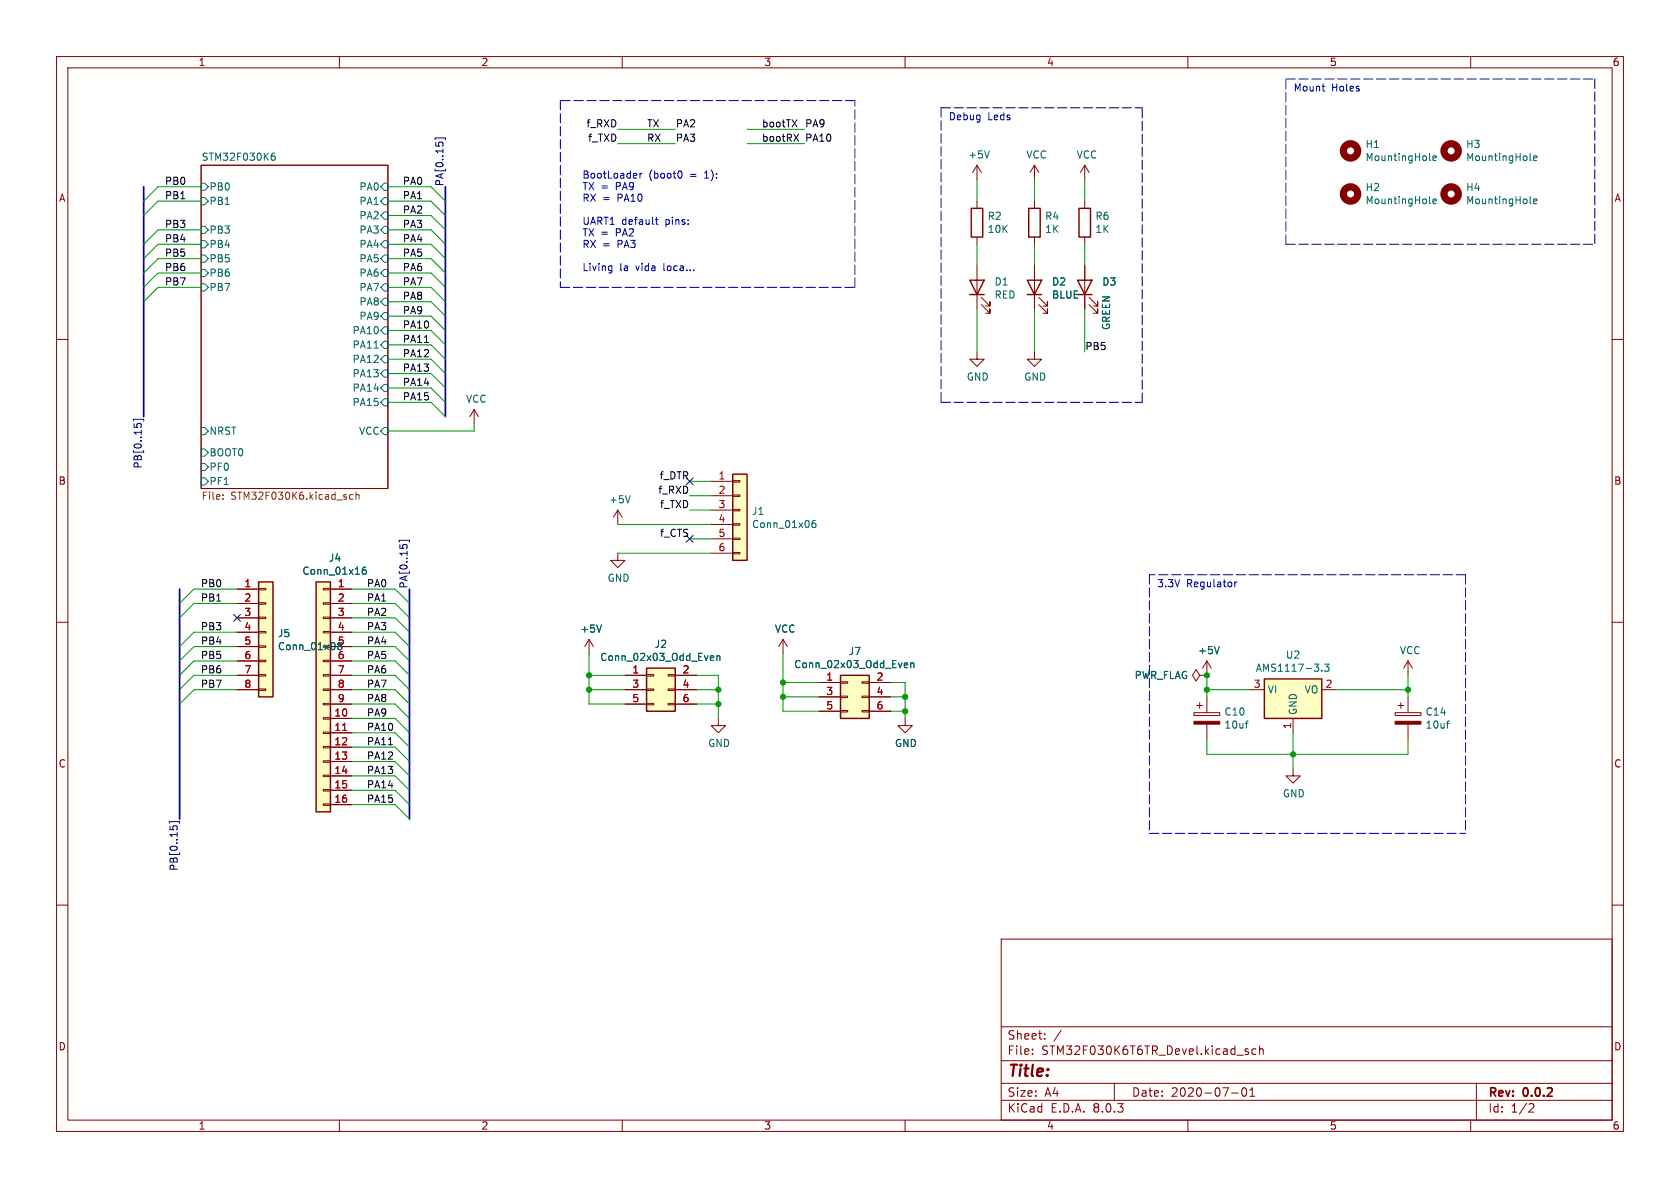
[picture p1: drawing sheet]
<svg xmlns="http://www.w3.org/2000/svg" width="297mm" height="210mm" viewBox="0 0 297 210" stroke-linecap="round" stroke-linejoin="round" font-family="sans-serif">
<g fill="none" stroke="#840000" stroke-width=".18">
<path d="M10 10h277v190h-277zM12 12h273v186h-273zM60 10v2M110 10v2M160 10v2M210 10v2M260 10v2M35.6 29.2h33v57.2h-33zM10 60h2M285 60h2M83.8 72.4l-.7 1.3M83.8 72.4v2.5"/>
<path d="M83.8 72.4l.8 1.3M10 110h2M138.4 113l-.7 1.3M138.4 113v2.6M138.4 113l.8 1.3M212.1 119.4l-.6-1-.7 1 .7 1 .6-1h1.3M213.4 119.4h.1M213.4 116.8l-.8 1.3M213.4 116.8v2.6M213.4 116.8l.7 1.3M285 110h2M10 160h2"/>
<path d="M285 160h2M177 166h108v32h-108zM60 198v2M110 198v2M160 198v2M177 194.5h108M177 191.5h108M177 187.5h108M177 181.5h108M182.5 186.3v.1M182.5 185.5v.1M184.7 183.6v.1"/>
<path d="M184.7 182.8v.1M187.6 182.1l-1.3 2M197 191.5v3M210 198v2M217.7 193.2h1.2M219.7 192.4l.2-.1a.81 .81 0 0 1 .6 .6 .81 .81 0 0 1-.3 .8l-.2 .1a.81 .81 0 0 1-.3-1.4zM220.3 185.9l.4 .1v.2l-.2 .2h-.3M220.3 185.4l.4 .1M221 193.8h.8M221 192.7l.4-.4v1.5M222 185.5l-.4-.1-.3 .3v.4l.2 .2h.5M222.7 185.5l.2-.1 .3 .1 .1 .9"/>
<path d="M222.7 184.9v1.5M260 198v2M261 191.5v6.5M270.5 195.1l.5 .1 .2 .3-1 1.1h1"/>
</g>
<g fill="none" stroke="#006464" stroke-width=".18">
<path d="M35.6 32.4h.6l.6 .6-.6 .7h-.6zM35.6 34.9h.6l.6 .7-.6 .6h-.6zM48 27.7l.4-.2 .3 .3-.2 .5h-.3l-.2-.1M48.5 27.1h-.3l-.2 .3M67.3 33l.6-.6h.7v1.3h-.7zM67.3 35.6l.6-.7h.7v1.3h-.7zM67.3 38.1l.6-.6h.7v1.2h-.7zM252.7 35.8l.2 .2M253.3 35.6l.6-.1v-.3h-.4l-.2 .1 .1 .7h.5M270.5 28.2l.2 .2M270.5 35.8l.2 .2M271.1 28l.6-.2-.1-.2-.3-.1-.2 .2 .1 .6h.4"/>
<path d="M271.1 35.6l.6-.1-.1-.3h-.3l-.2 .1 .1 .7h.4M35.6 40h.6l.6 .6-.6 .7h-.6zM35.6 42.5h.6l.6 .7-.6 .6h-.6zM35.6 45.1h.6l.6 .6-.6 .7h-.6zM35.6 47.6h.6l.6 .7-.6 .6h-.6zM35.6 50.2h.6l.6 .6-.6 .6h-.6zM67.3 40.6l.6-.6h.7v1.3h-.7zM67.3 45.7l.6-.6h.7v1.3h-.7zM67.3 48.3l.6-.7h.7v1.3h-.7zM67.3 50.8l.6-.6h.7v1.2h-.7zM67.3 53.3l.6-.6h.7v1.3h-.7zM67.3 55.9l.6-.7h.7v1.3h-.7z"/>
<path d="M67.3 58.4l.6-.6h.7v1.3h-.7zM67.9 42.5h.7v1.3h-.7l-.6-.6zM35.6 79.4h.6l.6 .6-.6 .6h-.6zM35.6 75.6h.6l.6 .6-.6 .6h-.6zM66.1 61.5h.8M67.3 66l.6-.6h.7v1.3h-.7zM67.3 71.1l.6-.6h.7v1.3h-.7zM67.3 76.2l.6-.6h.7v1.2h-.7zM67.9 60.3h.7v1.3h-.7l-.6-.6zM67.9 62.9h.7v1.2h-.7l-.6-.6zM67.9 67.9h.7v1.3h-.7l-.6-.6zM35.6 81.9h.6l.6 .7-.6 .6h-.6z"/>
<path d="M35.6 84.5h.6l.6 .6-.6 .6h-.6zM215.6 114.3l-.5 1.3"/>
</g>
<path d="M39.4 88.1v.2M39.4 87.5v.1M62.4 87.5l-.4-.1-.2 .3 .1 .5h.5M62.9 87.5l.2-.1 .3 .1 .1 .8M62.9 87v1.3" fill="none" stroke="#725600" stroke-width=".18"/>
<g fill="none" stroke="#840000" stroke-width="1.3">
<circle cx="238.8" cy="34.3" r="1.27"/>
<circle cx="256.5" cy="26.7" r="1.27"/>
<circle cx="256.5" cy="34.3" r="1.27"/>
</g>
<path d="M223.5 120h10.2v7h-10.2z" fill="#ffffc2"/>
<path d="M181.9 36.8h2v5.1h-2zM223.5 120h10.2v7h-10.2z" fill="none" stroke="#840000" stroke-width=".25"/>
<g fill="none" stroke="#840000" stroke-width=".18">
<path d="M182.9 35.6v1.2M182.9 41.9v1.3M248.9 116.8l-.7 1.3M248.9 116.8v2.6M248.9 116.8l.8 1.3M211.1 126h4.5v.5h-4.5zM211.6 124.7h1M212.1 124.2v1M213.4 123.2v2.8M213.4 128v2.8M221 121.9h2.5M228.6 135.9v1.3h1.3l-1.3 1.2-1.3-1.2h1.3"/>
<path d="M228.6 127v2.5M233.7 121.9h2.5M246.6 126h4.6v.5h-4.6zM247.1 124.7h1.1M247.6 124.2v1M248.9 123.2v2.8M248.9 128v2.8"/>
</g>
<path d="M252.7 28.2l.2 .2M253.3 28l.6-.2v-.2l-.4-.1-.2 .2 .1 .6h.5M233.7 118.5v.2M234.2 117.4h.7l-.4 .5 .4 .1v.5l-.2 .2-.5-.2M220.2 127.9h.4M220.6 127.5h-.2M255.7 127.9h.5M256.2 127.5h-.2" fill="none" stroke="#006464" stroke-width=".18"/>
<g fill="#840000" stroke="#840000" stroke-width=".18">
<path d="M211.1 127.5h4.5v.5h-4.5z"/>
<path d="M246.6 127.5h4.6v.5h-4.6z"/>
</g>
<circle cx="238.8" cy="26.7" r="1.27" fill="none" stroke="#840000" stroke-width="1.3"/>
<path d="M129.5 83.8h2.6v15.3h-2.6z" fill="#ffffc2"/>
<g fill="none" stroke="#840000" stroke-width=".18">
<path d="M172.7 29.2l-.7 1.3M172.7 29.2v2.6M172.7 35.6v1.2M172.7 29.2l.8 1.3M182.9 29.2l-.8 1.3M182.9 29.2v2.6M182.9 29.2l.7 1.3M191.8 29.2v2.6M191.8 35.6v1.2M191.8 29.2l-.8 1.3M191.8 29.2l.7 1.3M172.7 41.9v1.3"/>
<path d="M172.7 47v7.6M173.5 53.8l1.5 1.6v-.8v.8h-.8M173.5 52.6l1.5 1.5v-.8v.8h-.8M182.9 47v7.6M183.6 53.8l1.6 1.6v-.8v.8h-.8M183.6 52.6l1.6 1.5v-.8v.8h-.8M191.8 41.9v1.3M191.8 47v7.6M192.5 53.8l1.6 1.6v-.8v.8h-.8M192.5 52.6l1.6 1.5v-.8v.8h-.8M172.7 62.2v1.3h1.3l-1.3 1.3-1.3-1.3h1.3M182.9 62.2v1.3h1.2l-1.2 1.3-1.3-1.3h1.3"/>
<path d="M125.7 85.1h3.8M125.7 87.6h3.8M125.7 90.2h3.8M125.7 92.7h3.8M125.7 95.3h3.8M125.7 97.8h3.8M129.5 97.7h1.3v.2h-1.3zM129.5 95.1h1.3v.3h-1.3zM129.5 92.6h1.3v.2h-1.3zM129.5 90h1.3v.3h-1.3zM129.5 87.5h1.3v.3h-1.3zM129.5 85h1.3v.2h-1.3z"/>
<path d="M104.1 113l-.7 1.3M104.1 113v2.6M104.1 113l.8 1.3"/>
</g>
<path d="M171.7 36.8h2v5.1h-2zM190.8 36.8h2v5.1h-2zM171.4 49.5h2.6l-1.3 2.6zM171.4 52.1h2.6M181.6 49.5h2.5l-1.2 2.6zM181.6 52.1h2.5M190.5 49.5h2.5l-1.2 2.6zM190.5 52.1h2.5M129.5 83.8h2.6v15.3h-2.6z" fill="none" stroke="#840000" stroke-width=".25"/>
<path d="M174.9 26.7l-.4 1.2M144.1 92l-.3 .1a.86 .86 0 0 0 0 1.2l.4-.2 .1-.4-.3-.2h-.3l-.2 .2M106.3 110.5l-.4 1.3" fill="none" stroke="#006464" stroke-width=".18"/>
<path d="M55.9 102.9h2.5v40.6h-2.5z" fill="#ffffc2"/>
<g fill="none" stroke="#840000" stroke-width=".18">
<path d="M57.1 119.3h1.3v.2h-1.3zM57.1 116.7h1.3v.3h-1.3zM57.1 111.6h1.3v.3h-1.3zM57.1 109.1h1.3v.2h-1.3zM57.1 106.6h1.3v.2h-1.3zM57.1 104h1.3v.3h-1.3zM58.4 104.1h3.8M58.4 106.7h3.8M58.4 109.2h3.8M58.4 111.8h3.8M58.4 114.3h3.8M58.4 116.8h3.8"/>
<path d="M58.4 119.4h3.8M57.1 139.6h1.3v.2h-1.3zM57.1 137h1.3v.3h-1.3zM57.1 134.5h1.3v.2h-1.3zM57.1 132h1.3v.2h-1.3zM57.1 129.4h1.3v.3h-1.3zM57.1 126.9h1.3v.2h-1.3zM57.1 124.3h1.3v.3h-1.3zM57.1 121.8h1.3v.2h-1.3zM58.4 127h3.8M58.4 129.5h3.8M58.4 132.1h3.8"/>
<path d="M58.4 134.6h3.8M58.4 137.2h3.8M58.4 139.7h3.8M58.4 121.9h3.8M58.4 124.5h3.8M57.1 142.1h1.3v.3h-1.3zM58.4 142.2h3.8"/>
</g>
<path d="M55.9 102.9h2.5v40.6h-2.5z" fill="none" stroke="#840000" stroke-width=".25"/>
<path d="M60.6 129.1h.7" fill="none" stroke="#a90000" stroke-width=".18"/>
<path d="M64.6 100.2l-.3 .1a.86 .86 0 0 0 0 1.2l.4-.1 .1-.4-.3-.3-.3 .1-.2 .2" fill="none" stroke="#006464" stroke-width=".18"/>
<path d="M148.6 119.4h5.1v7.6h-5.1z" fill="#ffffc2"/>
<g fill="none" stroke="#840000" stroke-width=".18">
<path d="M109.2 97.8v1.3h1.3l-1.3 1.2-1.3-1.2h1.3M144.8 120.7h3.8M144.8 123.2h3.8M144.8 125.7h3.8M148.6 125.6h1.3v.3h-1.3zM148.6 123.1h1.3v.2h-1.3zM148.6 120.5h1.3v.3h-1.3zM152.4 125.6h1.3v.3h-1.3zM152.4 123.1h1.3v.2h-1.3zM152.4 120.5h1.3v.3h-1.3zM153.7 120.7h3.8M153.7 123.2h3.8"/>
<path d="M153.7 125.7h3.8M160 127v1.3h1.3l-1.3 1.2-1.3-1.2h1.3"/>
</g>
<path d="M148.6 119.4h5.1v7.6h-5.1z" fill="none" stroke="#840000" stroke-width=".25"/>
<path d="M160 117.2h.4l.1 .3-.6 .1M160.4 118h-.4M161 117.3l.2-.1h.3l.1 .8M161 117.2v.8" fill="none" stroke="#006464" stroke-width=".18"/>
<path d="M114.3 118.1h5.1v7.6h-5.1z" fill="#ffffc2"/>
<g fill="none" stroke="#840000" stroke-width=".18">
<path d="M109.2 90.2l-.7 1.2M109.2 90.2v2.5M109.2 90.2l.8 1.2M110.5 119.4h3.8M114.3 119.3h1.3v.2h-1.3zM118.1 119.3h1.3v.2h-1.3zM119.4 119.4h3.8M110.5 121.9h3.8M110.5 124.5h3.8M114.3 124.3h1.3v.3h-1.3zM114.3 121.8h1.3v.2h-1.3zM118.1 124.3h1.3v.3h-1.3z"/>
<path d="M118.1 121.8h1.3v.2h-1.3zM119.4 121.9h3.8M119.4 124.5h3.8M127 127v1.3h1.3l-1.3 1.2-1.3-1.2h1.3"/>
</g>
<path d="M114.3 118.1h5.1v7.6h-5.1z" fill="none" stroke="#840000" stroke-width=".25"/>
<path d="M111.4 87.6l-.4 1.3M125.8 115.9l.3 .1 .1 .2-.6 .1M126.1 116.7l-.3 .1M126.7 116l.2-.1 .3 .1 .1 .8M126.7 115.9v.9" fill="none" stroke="#006464" stroke-width=".18"/>
<path d="M45.7 102.9h2.6v20.3h-2.6z" fill="#ffffc2"/>
<g fill="none" stroke="#840000" stroke-width=".18">
<path d="M182.9 47v2.5M182.9 52.1v2.5M191.8 47v2.5M191.8 52.1v2.5M41.9 104.1h3.8M41.9 106.7h3.8M41.9 109.2h3.8M41.9 111.8h3.8M41.9 114.3h3.8M41.9 116.8h3.8M41.9 119.4h3.8M45.7 119.3h1.3v.2h-1.3z"/>
<path d="M45.7 116.7h1.3v.3h-1.3zM45.7 114.2h1.3v.2h-1.3zM45.7 111.6h1.3v.3h-1.3zM45.7 109.1h1.3v.2h-1.3zM45.7 106.6h1.3v.2h-1.3zM45.7 104h1.3v.3h-1.3zM58.4 104.1h3.8M58.4 106.7h3.8M58.4 109.2h3.8M58.4 111.8h3.8M58.4 114.3h3.8M58.4 116.8h3.8"/>
<path d="M58.4 119.4h3.8M110.5 119.4h3.8M119.4 119.4h3.8M213.4 119.4h.1M41.9 121.9h3.8M45.7 121.8h1.3v.2h-1.3zM58.4 121.9h3.8M58.4 127h3.8M58.4 129.5h3.8M58.4 132.1h3.8M58.4 134.6h3.8M58.4 137.2h3.8"/>
<path d="M58.4 139.7h3.8M58.4 124.5h3.8M110.5 121.9h3.8M110.5 124.5h3.8M119.4 121.9h3.8M119.4 124.5h3.8M144.8 120.7h3.8M144.8 123.2h3.8M144.8 125.7h3.8M153.7 120.7h3.8M153.7 123.2h3.8M153.7 125.7h3.8"/>
<path d="M58.4 142.2h3.8"/>
</g>
<path d="M45.7 102.9h2.6v20.3h-2.6z" fill="none" stroke="#840000" stroke-width=".25"/>
<g fill="none" stroke="#006464" stroke-width=".18">
<path d="M59.7 114.6l.1 .1M60.4 114.6v.1M64.6 100.2l-.3 .1a.86 .86 0 0 0 0 1.2l.4-.1 .1-.4-.3-.3-.3 .1-.2 .2M106.3 110.5l-.4 1.3M125.8 115.9l.3 .1 .1 .2-.6 .1M126.1 116.7l-.3 .1M126.7 116l.2-.1 .3 .1 .1 .8M126.7 115.9v.9M160 117.2h.4l.1 .3-.6 .1M160.4 118h-.4M161 117.3l.2-.1h.3l.1 .8M161 117.2v.8"/>
<path d="M215.6 114.3l-.5 1.3"/>
</g>
<g fill="none" stroke="#000084" stroke-width=".18">
<path d="M76.9 24.7v-.3h1.8v.3M77 25.2v.6M77.6 25.2l.2-.1 .5 .1M23.6 74.4v-.3h1.8v.3M23.7 74.9v.6M24.2 75.4v-.3l.2-.3 .5 .2 .1 .4M70.6 95.8v-.3h1.8v.3M70.7 96.3v.6M71.2 96.4l.2-.2 .5 .2M121.3 84.5l1.2 1.2M121.3 94.6l1.2 1.3M122.5 84.5l-1.2 1.2"/>
<path d="M122.5 94.6l-1.2 1.3M41.3 108.6l1.2 1.2M42.5 108.6l-1.2 1.2M29.9 145.5v-.3h1.8v.3M30.1 146v.6M30.5 146.5v-.3l.3-.2 .5 .1v.4"/>
</g>
<path d="M140.3 23.7l.9 1.3M141.2 23.7l-.9 1.3M75 60.5h.8M68.7 131.7h.7" fill="none" stroke="#0f0f0f" stroke-width=".18"/>
<path d="M233.7 15.2h.5M234.1 16.1h.1M113.1 30.6v.9M113.5 30.6l-.4 .3M115.9 38.8h.4M116 38.4v1.1l.3 .2M120.1 30.2a.68 .68 0 0 1 .5 .7 .68 .68 0 0 1-.5 .6M107.8 47l.4 .1M108.2 47v1l-.3 .3M108.2 47.8h-.4M218.3 102.9v.8M218.7 102.9l-.4 .2" fill="none" stroke="#0000c2" stroke-width=".18"/>
<g fill="none" stroke="#0000c2" stroke-width=".18" stroke-dasharray="1.7 .6">
<path d="M99.1 17.8v33M151.1 17.8h-52M166.4 19.1h35.5M166.4 19.1v52M227.3 14h54.6M281.9 14v29.2M99.1 50.8h52M151.1 50.8v-33M227.3 43.2v-29.2M227.3 43.2h54.6M166.4 71.1h35.5M201.9 71.1v-52"/>
<path d="M203.2 101.6v45.7M259.1 101.6v45.7M259.1 101.6h-55.9M203.2 147.3h55.9"/>
</g>
<path d="M25.4 33v40.7M78.7 33v40.7M31.7 104.1v40.7M72.4 104.1v40.7" fill="none" stroke="#000084" stroke-width=".3"/>
<g fill="none" stroke="#009600" stroke-width=".18">
<path d="M35.6 33h-7.7l-2.5 2.6M35.6 35.6h-7.7l-2.5 2.5M68.6 33h7.6l2.5 2.6M68.6 35.6h7.6l2.5 2.5M68.6 38.1h7.6l2.5 2.5M109.2 22.9h10.2M109.2 25.4h10.2M132.1 22.9h10.1M132.1 25.4h10.1M172.7 31.8v3.8M182.9 31.8v3.8M191.8 31.8v3.8"/>
<path d="M35.6 50.8h-7.7l-2.5 2.5M35.6 48.3h-7.7l-2.5 2.5M35.6 45.7h-7.7l-2.5 2.6M35.6 43.2h-7.7l-2.5 2.5M35.6 40.6h-7.7l-2.5 2.6M68.6 55.9h7.6l2.5 2.5M68.6 50.8h7.6l2.5 2.5M68.6 48.3h7.6l2.5 2.5M68.6 45.7h7.6l2.5 2.6M68.6 43.2h7.6l2.5 2.5M68.6 53.3h7.6l2.5 2.6M68.6 40.6h7.6l2.5 2.6"/>
<path d="M68.6 58.4h7.6l2.5 2.6M172.7 43.2v3.8M172.7 54.6v7.6M182.9 43.2v3.8M182.9 54.6v7.6M191.8 43.2v3.8M191.8 54.6v7.6M68.6 66h7.6l2.5 2.6M68.6 63.5h7.6l2.5 2.5M68.6 71.1h7.6l2.5 2.6M68.6 68.6h7.6l2.5 2.5M68.6 61h7.6l2.5 2.5"/>
<path d="M83.8 74.9v1.3h-15.2M109.2 97.8h16.5M109.2 92.7h16.5M121.9 87.6h3.8M121.9 85.1h3.8M121.9 90.2h3.8M121.9 95.3h3.8M41.9 119.4h-7.6l-2.6 2.5M41.9 111.8h-7.6l-2.6 2.5M41.9 114.3h-7.6l-2.6 2.5M41.9 116.8h-7.6l-2.6 2.6M41.9 104.1h-7.6l-2.6 2.6"/>
<path d="M41.9 106.7h-7.6l-2.6 2.5M62.2 119.4h7.6l2.6 2.5M62.2 111.8h7.6l2.6 2.5M62.2 114.3h7.6l2.6 2.5M62.2 116.8h7.6l2.6 2.6M62.2 104.1h7.6l2.6 2.6M62.2 106.7h7.6l2.6 2.5M62.2 109.2h7.6l2.6 2.6M104.1 115.6v8.9h6.4M104.1 119.4h6.4M123.2 119.4h3.8v7.6M138.4 115.6v10.1h6.4"/>
<path d="M213.4 119.4v3.8M248.9 119.4v3.8M41.9 121.9h-7.6l-2.6 2.6M62.2 124.5h7.6l2.6 2.5M62.2 121.9h7.6l2.6 2.6M62.2 127h7.6l2.6 2.5M62.2 132.1h7.6l2.6 2.5M62.2 129.5h7.6l2.6 2.6M62.2 137.2h7.6l2.6 2.5M62.2 134.6h7.6l2.6 2.6M62.2 139.7h7.6l2.6 2.5M104.1 121.9h6.4"/>
<path d="M123.2 124.5h3.8M123.2 121.9h3.8M138.4 123.2h6.4M138.4 120.7h6.4M157.5 123.2h2.5M157.5 120.7h2.5v6.3M157.5 125.7h2.5M213.4 121.9h7.6M213.4 130.8v2.6h35.5v-2.6M228.6 129.5v6.4M236.2 121.9h12.7M62.2 142.2h7.6l2.6 2.6"/>
</g>
<path d="M60.6 129.1h.7" fill="none" stroke="#a90000" stroke-width=".18"/>
<g fill="#009600" stroke="#009600" stroke-width=".18">
<circle cx="160" cy="125.7" r=".46"/>
<circle cx="127" cy="121.9" r=".46"/>
<circle cx="228.6" cy="133.4" r=".46"/>
<circle cx="248.9" cy="121.9" r=".46"/>
<circle cx="213.4" cy="121.9" r=".46"/>
<circle cx="213.4" cy="119.4" r=".46"/>
<circle cx="138.4" cy="120.7" r=".46"/>
<circle cx="138.4" cy="123.2" r=".46"/>
<circle cx="104.1" cy="121.9" r=".46"/>
<circle cx="104.1" cy="119.4" r=".46"/>
<circle cx="127" cy="124.5" r=".46"/>
<circle cx="160" cy="123.2" r=".46"/>
</g>
<text font-size="2.8" fill="#840000" x="178" y="190.9">Title:</text>
<g font-size="2.1" fill="#840000">
<text x="178" y="184">Sheet:</text>
<text x="178" y="186.7">File:</text>
<text x="184.1" y="186.7">STM32F030K6T6TR_Devel.kicad_sch</text>
<text x="178" y="196.9">KiCad</text>
<text x="178" y="194.1">Size:</text>
<text x="184.7" y="194.1">A4</text>
<text x="185.7" y="196.9">E.D.A.</text>
<text x="193.3" y="196.9">8.0.3</text>
<text x="200" y="194.1">Date:</text>
<text x="207" y="194.1">2020-07-01</text>
<text x="263" y="194.3">Rev:</text>
<text x="263" y="196.9">Id:</text>
<text x="267.1" y="196.9">1/2</text>
<text x="269.4" y="194.3">0.0.2</text>
</g>
<g font-size="1.8" fill="#840000">
<text x="35" y="11.9">1</text>
<text x="85" y="11.9">2</text>
<text x="135" y="11.9">3</text>
<text x="185" y="11.9">4</text>
<text x="235" y="11.9">5</text>
<text x="285" y="11.9">6</text>
<text x="10.3" y="35.9">A</text>
<text x="285.3" y="35.9">A</text>
<text x="10.3" y="85.9">B</text>
<text x="285.3" y="85.9">B</text>
<text x="10.3" y="135.9">C</text>
<text x="285.3" y="135.9">C</text>
<text x="10.3" y="185.9">D</text>
<text x="285.3" y="185.9">D</text>
<text x="35" y="199.9">1</text>
<text x="85" y="199.9">2</text>
<text x="135" y="199.9">3</text>
<text x="185" y="199.9">4</text>
<text x="235" y="199.9">5</text>
<text x="285" y="199.9">6</text>
</g>
<g font-size="1.8" fill="#0000c2">
<text x="228.6" y="16.3">Mount</text>
<text x="235.4" y="16.3">Holes</text>
<text x="167.6" y="21.3">Debug</text>
<text x="174.6" y="21.3">Leds</text>
<text x="102.9" y="31.7">BootLoader</text>
<text x="102.9" y="33.7">TX =</text>
<text x="102.9" y="35.7">RX =</text>
<text x="109" y="33.7">PA9</text>
<text x="109.3" y="35.7">PA10</text>
<text x="114.7" y="31.7">(boot0</text>
<text x="122.1" y="31.7">=</text>
<text x="124.8" y="31.7">1):</text>
<text x="102.9" y="39.8">UART1</text>
<text x="102.9" y="41.9">TX =</text>
<text x="109" y="41.9">PA2</text>
<text x="109.9" y="39.8">default</text>
<text x="117.7" y="39.8">pins:</text>
<text x="102.9" y="43.9">RX =</text>
<text x="109.3" y="43.9">PA3</text>
<text x="102.9" y="48">Living</text>
<text x="109.5" y="48">la</text>
<text x="112.5" y="48">vida</text>
<text x="117.6" y="48">loca...</text>
<text x="204.5" y="103.9">3.3V</text>
<text x="209.8" y="103.9">Regulator</text>
</g>
<g font-size="1.8" fill="#0f0f0f">
<text x="103.6" y="22.6">f_RXD</text>
<text x="114.3" y="22.6">TX</text>
<text x="119.4" y="22.6">PA2</text>
<text x="134.6" y="22.6">bootTX</text>
<text x="142.2" y="22.6">PA9</text>
<text x="103.9" y="25.1">f_TXD</text>
<text x="114.3" y="25.1">RX</text>
<text x="119.4" y="25.1">PA3</text>
<text x="134.6" y="25.1">bootRX</text>
<text x="142.2" y="25.1">PA10</text>
<text x="29.1" y="32.8">PB0</text>
<text x="29.1" y="35.3">PB1</text>
<text x="71.1" y="32.8">PA0</text>
<text x="71.1" y="35.3">PA1</text>
<text x="29.1" y="40.4">PB3</text>
<text x="71.1" y="37.8">PA2</text>
<text x="71.1" y="40.4">PA3</text>
<text x="29.1" y="45.5">PB5</text>
<text x="29.1" y="42.9">PB4</text>
<text x="29.1" y="48">PB6</text>
<text x="71.1" y="42.9">PA4</text>
<text x="71.1" y="45.5">PA5</text>
<text x="71.1" y="48">PA6</text>
<text x="29.1" y="50.5">PB7</text>
<text x="71.1" y="53.1">PA8</text>
<text x="71.1" y="50.5">PA7</text>
<text x="71.1" y="55.6">PA9</text>
<text x="71.1" y="58.2">PA10</text>
<text x="71.1" y="65.8">PA13</text>
<text x="71.1" y="60.7">PA11</text>
<text x="71.1" y="63.2">PA12</text>
<text x="191.8" y="62">PB5</text>
<text x="71.1" y="68.3">PA14</text>
<text x="71.1" y="70.9">PA15</text>
<text x="116.3" y="87.4">f_RXD</text>
<text x="116.5" y="84.8">f_DTR</text>
<text x="116.6" y="89.9">f_TXD</text>
<text x="116.6" y="95">f_CTS</text>
<text x="35.4" y="103.9">PB0</text>
<text x="35.4" y="106.4">PB1</text>
<text x="64.8" y="106.4">PA1</text>
<text x="64.8" y="103.9">PA0</text>
<text x="35.4" y="111.5">PB3</text>
<text x="64.8" y="109">PA2</text>
<text x="64.8" y="111.5">PA3</text>
<text x="35.4" y="114">PB4</text>
<text x="35.4" y="119.1">PB6</text>
<text x="35.4" y="116.6">PB5</text>
<text x="64.8" y="119.1">PA6</text>
<text x="64.8" y="114">PA4</text>
<text x="64.8" y="116.6">PA5</text>
<text x="35.4" y="121.7">PB7</text>
<text x="64.8" y="121.7">PA7</text>
<text x="64.8" y="124.2">PA8</text>
<text x="64.8" y="129.3">PA10</text>
<text x="64.8" y="126.7">PA9</text>
<text x="64.8" y="131.8">PA11</text>
<text x="64.8" y="136.9">PA13</text>
<text x="64.8" y="134.4">PA12</text>
<text x="64.8" y="139.4">PA14</text>
<text x="64.8" y="142">PA15</text>
</g>
<g font-size="1.8" fill="#006464">
<text x="35.6" y="28.5">STM32F030K6</text>
<text x="171.1" y="28.2">+5V</text>
<text x="181.3" y="28.2">VCC</text>
<text x="190.2" y="28.2">VCC</text>
<text x="241.3" y="26.4">H1</text>
<text x="241.3" y="28.7">MountingHole</text>
<text x="259.1" y="26.4">H3</text>
<text x="259.1" y="28.7">MountingHole</text>
<text x="36.9" y="33.9">PB0</text>
<text x="63.4" y="33.9">PA0</text>
<text x="241.3" y="34">H2</text>
<text x="259.1" y="34">H4</text>
<text x="36.9" y="36.4">PB1</text>
<text x="36.9" y="41.5">PB3</text>
<text x="63.4" y="36.4">PA1</text>
<text x="63.4" y="39">PA2</text>
<text x="63.4" y="41.5">PA3</text>
<text x="174.5" y="39.1">R2</text>
<text x="174.5" y="41.4">10K</text>
<text x="184.7" y="39.1">R4</text>
<text x="184.7" y="41.4">1K</text>
<text x="193.6" y="39.1">R6</text>
<text x="193.6" y="41.4">1K</text>
<text x="241.3" y="36.3">MountingHole</text>
<text x="259.1" y="36.3">MountingHole</text>
<text x="36.9" y="44">PB4</text>
<text x="36.9" y="46.6">PB5</text>
<text x="63.4" y="44">PA4</text>
<text x="63.4" y="46.6">PA5</text>
<text x="36.9" y="49.1">PB6</text>
<text x="36.9" y="51.7">PB7</text>
<text x="63.4" y="49.1">PA6</text>
<text x="63.4" y="51.7">PA7</text>
<text x="175.7" y="50.7">D1</text>
<text x="175.7" y="53">RED</text>
<text x="185.9" y="50.7">D2</text>
<text x="185.9" y="53">BLUE</text>
<text x="194.8" y="50.7">D3</text>
<text x="62.2" y="59.3">PA10</text>
<text x="63.4" y="54.2">PA8</text>
<text x="63.4" y="56.7">PA9</text>
<text x="196.4" y="58.5" transform="rotate(-90 196.4 58.5)">GREEN</text>
<text x="62.2" y="61.8">PA11</text>
<text x="62.2" y="64.4">PA12</text>
<text x="62.2" y="66.9">PA13</text>
<text x="62.2" y="69.4">PA14</text>
<text x="62.2" y="72">PA15</text>
<text x="82.3" y="71.4">VCC</text>
<text x="170.8" y="67.5">GND</text>
<text x="181" y="67.5">GND</text>
<text x="36.9" y="77.1">NRST</text>
<text x="63.4" y="77.1">VCC</text>
<text x="36.9" y="83.4">PF0</text>
<text x="36.9" y="80.9">BOOT0</text>
<text x="36.9" y="86">PF1</text>
<text x="107.6" y="89.2">+5V</text>
<text x="132.9" y="91.2">J1</text>
<text x="132.9" y="93.5">Conn_01x06</text>
<text x="53.4" y="101.8">Conn_01x16</text>
<text x="58" y="99.5">J4</text>
<text x="107.3" y="103">GND</text>
<text x="49" y="112.8">J5</text>
<text x="102.5" y="112">+5V</text>
<text x="136.9" y="112">VCC</text>
<text x="49" y="115.1">Conn_01x08</text>
<text x="59.6" y="114">5</text>
<text x="59.6" y="116.6">6</text>
<text x="106" y="117">Conn_02x03_Odd_Even</text>
<text x="115.6" y="114.7">J2</text>
<text x="140.3" y="118.3">Conn_02x03_Odd_Even</text>
<text x="149.9" y="116">J7</text>
<text x="211.7" y="115.8">+5V</text>
<text x="221.9" y="118.9">AMS1117-3.3</text>
<text x="227.2" y="116.6">U2</text>
<text x="247.4" y="115.8">VCC</text>
<text x="200.5" y="120.2">PWR_FLAG</text>
<text x="224" y="122.8">VI</text>
<text x="230.5" y="122.8">VO</text>
<text x="216.4" y="129">10uf</text>
<text x="216.4" y="126.7">C10</text>
<text x="229.5" y="126.5" transform="rotate(-90 229.5 126.5)">GND</text>
<text x="251.9" y="129">10uf</text>
<text x="251.9" y="126.7">C14</text>
<text x="125.1" y="132.3">GND</text>
<text x="158.1" y="132.3">GND</text>
<text x="226.7" y="141.1">GND</text>
</g>
<g font-size="1.8" fill="#000084">
<text x="78.5" y="33" transform="rotate(-90 78.5 33)">PA[0..15]</text>
<text x="25.1" y="82.9" transform="rotate(-90 25.1 82.9)">PB[0..15]</text>
<text x="72.1" y="104.1" transform="rotate(-90 72.1 104.1)">PA[0..15]</text>
<text x="31.5" y="154.1" transform="rotate(-90 31.5 154.1)">PB[0..15]</text>
</g>
<g font-size="1.8" fill="#725600">
<text x="35.6" y="88.7">File:</text>
<text x="40.8" y="88.7">STM32F030K6.kicad_sch</text>
</g>
<g font-size="1.8" fill="#a90000">
<text x="126.9" y="84.8">1</text>
<text x="126.9" y="87.4">2</text>
<text x="126.9" y="89.9">3</text>
<text x="126.9" y="92.5">4</text>
<text x="126.9" y="95">5</text>
<text x="126.9" y="97.5">6</text>
<text x="43.1" y="103.9">1</text>
<text x="43.1" y="106.4">2</text>
<text x="59.6" y="103.9">1</text>
<text x="59.6" y="106.4">2</text>
<text x="43.1" y="109">3</text>
<text x="43.1" y="111.5">4</text>
<text x="59.6" y="109">3</text>
<text x="59.6" y="111.5">4</text>
<text x="43.1" y="114">5</text>
<text x="43.1" y="116.6">6</text>
<text x="43.1" y="119.1">7</text>
<text x="59.6" y="119.1">7</text>
<text x="111.7" y="119.1">1</text>
<text x="120.6" y="119.1">2</text>
<text x="43.1" y="121.7">8</text>
<text x="59.6" y="121.7">8</text>
<text x="59.6" y="124.2">9</text>
<text x="111.7" y="121.7">3</text>
<text x="111.7" y="124.2">5</text>
<text x="120.6" y="121.7">4</text>
<text x="120.6" y="124.2">6</text>
<text x="146" y="120.4">1</text>
<text x="146" y="122.9">3</text>
<text x="146" y="125.5">5</text>
<text x="154.9" y="120.4">2</text>
<text x="154.9" y="122.9">4</text>
<text x="154.9" y="125.5">6</text>
<text x="221.5" y="121.7">3</text>
<text x="234.2" y="121.7">2</text>
<text x="59" y="126.7">10</text>
<text x="59" y="129.3">11</text>
<text x="59" y="131.8">12</text>
<text x="228.3" y="129" transform="rotate(-90 228.3 129)">1</text>
<text x="59" y="134.4">13</text>
<text x="59" y="136.9">14</text>
<text x="59" y="139.4">15</text>
<text x="59" y="142">16</text>
</g>
</svg>
